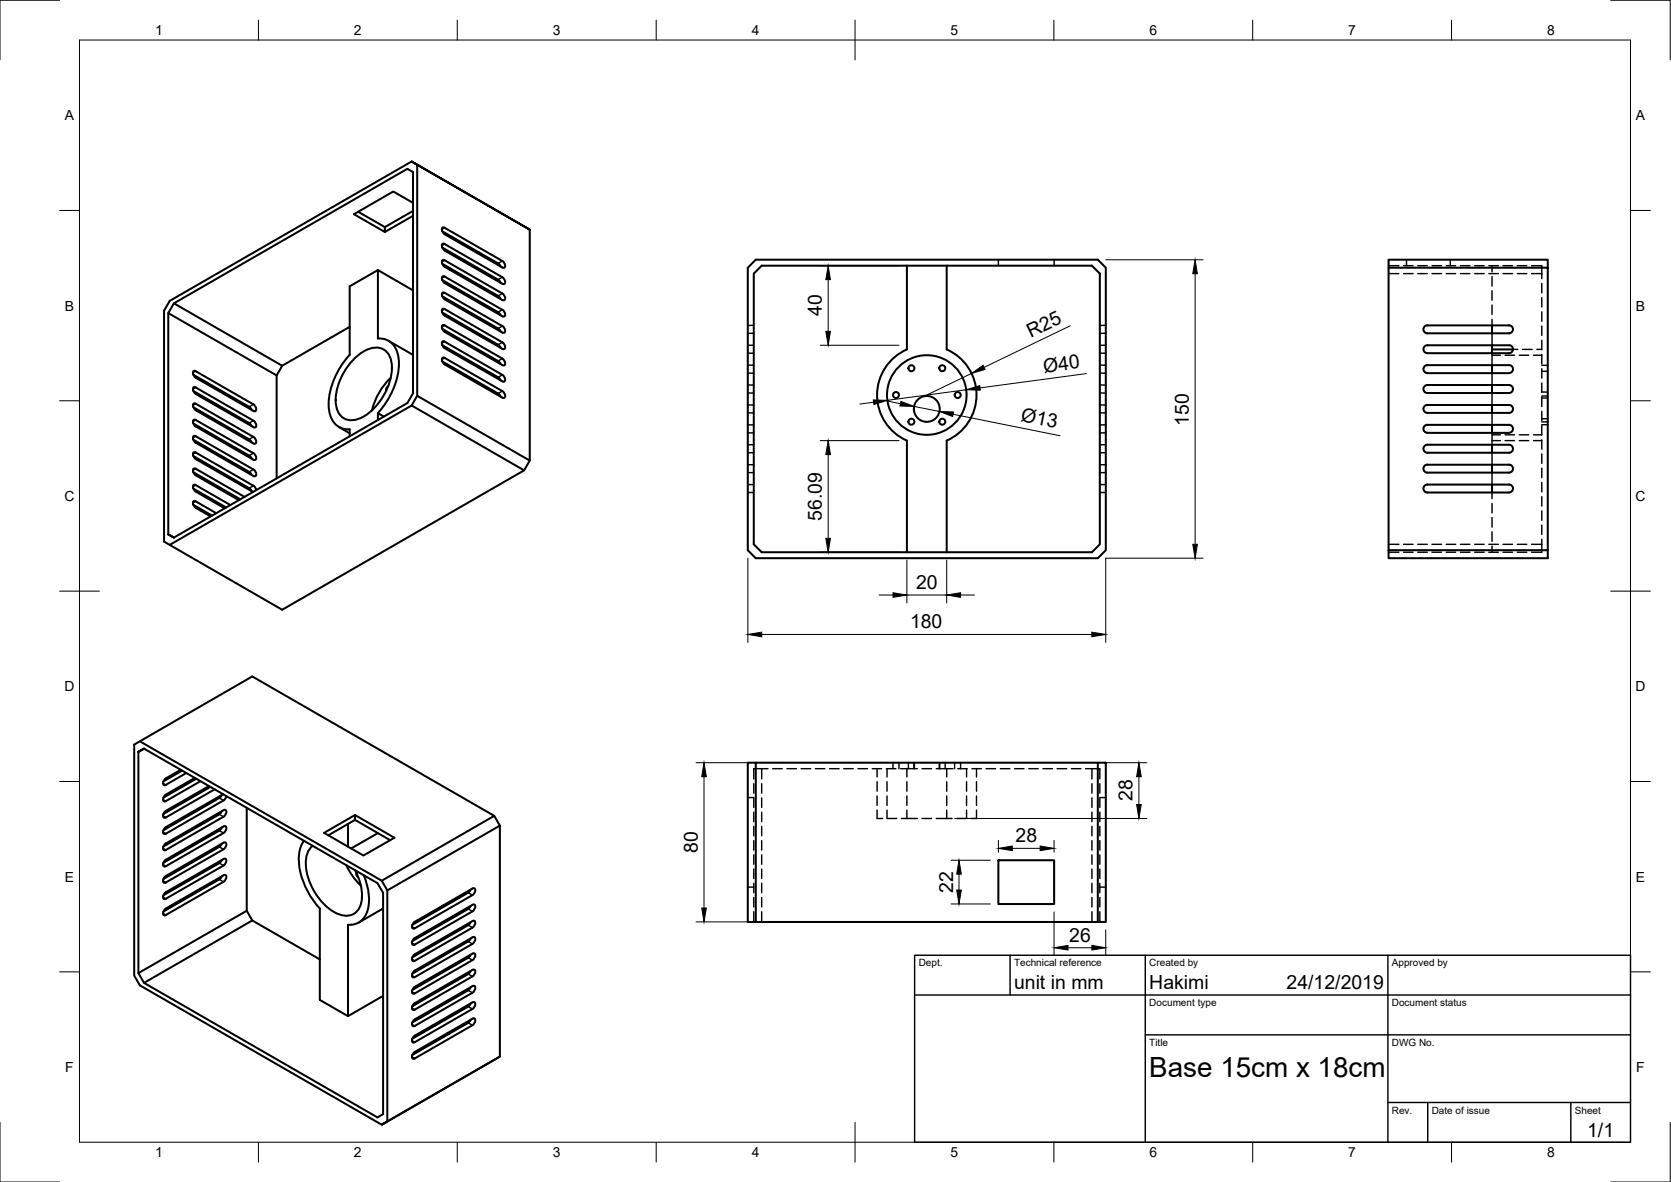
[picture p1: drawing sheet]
<svg xmlns="http://www.w3.org/2000/svg" width="420mm" height="297mm" viewBox="0 0 420 297" stroke-linecap="round" stroke-linejoin="round" font-family="sans-serif">
<!-- layer: Hidden -->
<g fill="none" stroke="#000" stroke-width=".36">
<path d="M251 65.3v1.5M265 65.3v1.5M349.1 66.8h2.6M349.1 68.8h2.6M352.9 66.8h2.4M352.9 68.8h2.4M353.7 65.3v1.5M356.5 66.8h2.4M356.5 68.8h2.4M360.1 66.8h2.4M360.1 68.8h2.4M363.6 66.8h2.4"/>
<path d="M363.6 68.8h2.4M364.7 65.3v1.5M367.2 66.8h2.4M367.2 68.8h2.4M370.8 66.8h2.4M370.8 68.8h2.4M374.4 66.8h2.3M374.4 68.8h2.3M375.2 66.8v1.5M375.2 69.5v2.4M375.2 73.1v2.4M375.2 76.7v2.3"/>
<path d="M377.9 66.8h2.4M377.9 68.8h2.4M381.5 66.8h2.4M381.5 68.8h2.4M385.1 66.8h2.6v3.2M385.1 68.8h2.6M387.7 71.2v2.4M387.7 74.8v2.4M387.7 78.4v2.3M188 91.8h1.5M188 93.8h1.5M188 96.8h1.5"/>
<path d="M188 98.8h1.5M188 86.8h1.5M188 88.8h1.5M188 81.8h1.5M188 83.8h1.5M276.5 91.8h1.5M276.5 93.8h1.5M276.5 96.8h1.5M276.5 98.8h1.5M276.5 86.8h1.5M276.5 88.8h1.5M276.5 81.8h1.5"/>
<path d="M276.5 83.8h1.5M375.2 98.8v3M375.2 93.8v3M375.2 88.8v3M375.2 80.2v1.6M375.2 83.8v3M375.2 89.3h2.1M378.4 89.3h2.4M380.4 87.8h1.3M382 89.3h2.4M382.8 87.8h2.4M385.6 89.3h2.1"/>
<path d="M386.4 87.8h1.3M387.7 91.8h1.5M387.7 81.9v2.4M387.7 85.5v2.4M387.7 89.1v2.4M387.7 92.7v2.3M387.7 96.2v2.4M387.7 99.8v2.4M387.7 98.5h1.5M387.7 93.3h1.5M387.7 99.5h1.5M188 111.8h1.5"/>
<path d="M188 113.8h1.5M188 116.8h1.5M188 118.8h1.5M188 106.8h1.5M188 108.8h1.5M188 103.8h1.5M188 101.8h1.5M276.5 111.8h1.5M276.5 113.8h1.5M276.5 116.8h1.5M276.5 118.8h1.5M276.5 106.8h1.5"/>
<path d="M276.5 108.8h1.5M276.5 103.8h1.5M276.5 101.8h1.5M375.2 108.8v1.9M375.2 103.8v3M375.2 110.7v1.1M375.2 113.8v3M375.2 118.8v3M375.2 110.7h2.1M375.2 109.3h2.1M378.4 110.7h2.4M378.4 109.3h2.4"/>
<path d="M382 110.7h2.4M382 109.3h2.4M385.6 110.7h2.1M385.6 109.3h2.1M387.7 103.4v2.4M387.7 106.9v2.4M387.7 110.5v2.4M387.7 114.1v2.4M387.7 117.7v2.3M387.7 100h1.5M387.7 106.7h1.5M387.7 105.2h1.5"/>
<path d="M387.7 106h1.5M188 121.8h1.5M188 123.8h1.5M276.5 121.8h1.5M276.5 123.8h1.5M349.1 138.8h2.6M349.1 136.8h2.6M352.9 138.8h2.4M352.9 136.8h2.4M356.5 138.8h2.4M356.5 136.8h2.4M360.1 138.8h2.4"/>
<path d="M360.1 136.8h2.4M363.6 138.8h2.4M363.6 136.8h2.4M367.2 138.8h2.4M367.2 136.8h2.4M370.8 138.8h2.4M370.8 136.8h2.4M374.4 138.8h2.3M374.4 136.8h2.3M375.2 123.8v1.5M375.2 126.5v2.4M375.2 130.1v2.4"/>
<path d="M375.2 133.7v2.3M375.2 137.2v1.6M377.9 138.8h2.4M377.9 136.8h2.4M381.5 138.8h2.4M381.5 136.8h2.4M385.1 136.8h2.6M387.7 121.2v2.4M387.7 124.8v2.4M387.7 128.4v2.4M387.7 131.9v2.4M387.7 135.5v3.3h-2.6"/>
<path d="M189.5 196.9v2.4M191.5 193.2v2.6M191.5 196.9v2.4M193.1 193.2h-3.6v2.6M194.3 193.2h2.4M197.9 193.2h2.4M201.4 193.2h2.4M205 193.2h2.4M208.6 193.2h2.4M212.2 193.2h2.3M215.7 193.2h2.4M219.3 193.2h2.4"/>
<path d="M220.5 193.2v2M220.5 196.5v2.3M222.9 193.2h2.4M223 193.2v2M223 196.5v2.3M224.5 191.7v1.5M226 191.7v1.5M226.5 193.2h1.5M228 193.2h2.7M228 193.2v2M228 196.5v2.3M228.4 191.7v1.5"/>
<path d="M229.8 191.7v1.5M229.9 191.7v1.5M231.8 193.2h2.4M235.4 193.2h2.6M236.2 191.7v1.5M236.3 191.7v1.5M237.7 191.7v1.5M238 193.2v2M238 196.5v2.3M238 193.2h1.6M240 191.7v1.5M240.8 193.2h2.4"/>
<path d="M241.5 191.7v1.5M243 193.2v2M243 196.5v2.3M244.4 193.2h2.4M245.5 193.2v2M245.5 196.5v2.3M247.9 193.2h2.4M251.5 193.2h2.4M255.1 193.2h2.4M258.7 193.2h2.3M262.2 193.2h2.4M265.8 193.2h2.4"/>
<path d="M269.4 193.2h2.4M273 193.2h3.5v2.6M274.6 193.2v2.6M274.6 196.9v2.4M276.5 196.9v2.4M188 200.4h1.5M189.5 200.5v2.4M189.5 204.1v2.4M189.5 207.7v2.3M189.5 211.3v2.3M189.5 214.8v2.4M189.5 218.4v2.4"/>
<path d="M191.5 200.5v2.4M191.5 204.1v2.4M191.5 207.7v2.3M191.5 211.3v2.3M191.5 214.8v2.4M191.5 218.4v2.4M220.5 203.6v2.1h1.4M220.5 200v2.4M223 200v2.4M223 203.6v2.1M223.1 205.7h2.4M226.7 205.7h1.3"/>
<path d="M228 200v2.4M228 203.6v2.1M228 205.7h2.7M231.8 205.7h2.4M235.4 205.7h2.6M238 205.7h1.4M238 200v2.4M238 203.6v2.1M240.6 205.7h2.4M243 200v2.4M243 203.6v2.1M245.5 203.6v2.1h-1.3"/>
<path d="M245.5 200v2.4M274.6 200.5v2.4M274.6 204.1v2.4M274.6 207.7v2.3M274.6 211.3v2.3M274.6 214.8v2.4M274.6 218.4v2.4M276.5 200.5v2.4M276.5 204.1v2.4M276.5 207.7v2.3M276.5 211.3v2.3M276.5 214.8v2.4"/>
<path d="M276.5 218.4v2.4M276.5 200.4h1.5M188 222.9h1.5M189.5 222v2.4M189.5 225.5v2.4M189.5 229.1v2.6M191.5 222v2.4M191.5 225.5v2.4M191.5 229.1v2.6M274.6 222v2.4M274.6 225.5v2.4M274.6 229.1v2.6"/>
<path d="M276.5 222v2.4M276.5 225.5v2.4M276.5 229.1v2.6M276.5 222.9h1.5"/>
</g>
<!-- layer: Visible -->
<g fill="none" stroke="#000" stroke-width=".51">
<path d="M90.1 53.2l6.7 3.9M103.5 40.6l-60.8 35-1.4 2.5v58l29.7 17.1 60.8-35 1.4-2.5v-58l-29.7-17.1 29.7 17.1M103.8 51l-4.9-2.9-9.9 5.7 7.8 4.5v-1.2l7-4.1M103.8 54.2l-7 4.1M104.9 41.4v58.1l28.3 16.2M111.2 58.1l14 8.1M111.8 57.2l14.5 8.4 .5 .5a.73 .73 0 0 1-.2 1.2l-14.8-8.4M111.8 57.2h-.5a1.2 1.2 0 0 0 .5 1.7M42.3 78.7v55.6M43.7 76.2l-1.4 2.5 27.3 15.6M95 67.9l-7.1 4.1v17.2a19 19 0 0 0-5.2 13.5 5 5 0 0 0 5.2 5.2v1.8M103.8 73l-8.8-5.1v17.2"/>
<path d="M111.2 74.5l14 8.1M111.2 78.5l14 8.1M111.2 62.2l14 8.1M111.2 70.4l14 8.1M111.2 66.3l14 8.1M111.8 65.4l14.5 8.3 .5 .6a.73 .73 0 0 1-.2 1.2l-.3-.1M111.8 61.3l14.5 8.4 .5 .5a.73 .73 0 0 1-.2 1.2l-.3-.1M111.8 69.5l14.5 8.4M111.8 63l14.5 8.3M111.8 77.7l14.5 8.3M111.8 73.6l14.5 8.3M111.8 65.4h-.5a1.2 1.2 0 0 0 .5 1.6l14.5 8.4"/>
<path d="M111.8 69.5l-.5-.1a1.2 1.2 0 0 0 .5 1.7l14.5 8.4M111.8 61.3l-.5-.1a1.2 1.2 0 0 0 .5 1.7M111.8 77.7l-.5-.1a1.2 1.2 0 0 0 .5 1.7l14.5 8.4M111.8 73.6l-.5-.1a1.2 1.2 0 0 0 .5 1.7l14.5 8.4M113.3 67.5l-.3 .2M116.9 65.5l-.4 .2M120.4 63.4l-.3 .2M125.3 66.2l.6 .8M125.3 70.3l.6 .7M125.3 78.4l.6 .8M125.3 74.4l.6 .7M126.3 77.8l.5 .6a.73 .73 0 0 1-.2 1.2l-.3-.1"/>
<path d="M188 67.3l2-2h86l2 2v71l-2 2h-86l-2-2zM189.5 68.8l2-2h83.1l1.9 2v68l-1.9 2h-83.1l-2-2zM228 66.8v21a12.5 12.5 0 0 0-7.5 11.5 12.5 12.5 0 0 0 7.5 11.4M238 66.8v21a12.5 12.5 0 0 1 7.5 11.5 12.5 12.5 0 0 1-7.5 11.4M349.1 67.3v71h40.1M389.2 67.3h-40.1v-2h40.1v75h-40.1v-2M48.6 98.2l14.1 8.1 .6 .8M48.6 94.2l14.1 8 .6 .8M48.7 93.2l.5 .1 14.5 8.3 .5 .6a.73 .73 0 0 1-.2 1.2l-14.8-8.5-.5-.5a.89 .89 0 0 1 0-1.2zM48.7 97.3h.5l14.5 8.4 .5 .5a.73 .73 0 0 1-.2 1.2l-14.8-8.4-.5-.5a.89 .89 0 0 1 0-1.2zM71 91.9l-1.4 2.4v25.9M87.9 82.1l-16.9 9.8-27.3-15.7 58.7-33.8 1.4 .9v55.6l-1.4 2.4-58.7 33.8"/>
<path d="M88.7 90.5a8.4 8.4 0 0 1 6.6-3.1 4 4 0 0 1 3.2 3.8 15 15 0 0 1-8.1 14 4 4 0 0 1-5.9-3.5 15 15 0 0 1 4.2-11.2zM95 85.1a4.7 4.7 0 0 1 5.1 4 17.5 17.5 0 0 1-4.3 13.8l-.8 .9M97.6 97l-.5 .6v.6M97.7 85.6l6.1 3.6M98.2 94.9a16.6 16.6 0 0 0-4.7 8.2M104.9 99.5l-1.4 2.4 28.3 16.3M111.2 90.8l14 8.1M111.2 86.7l14 8.1M111.2 82.6l14 8.1M111.8 81.8l14.5 8.3M111.8 85.9l14.5 8.3M111.8 81.7h-.5a1.2 1.2 0 0 0 .5 1.7l14.5 8.3"/>
<path d="M111.8 85.8h-.5a1.2 1.2 0 0 0 .5 1.7l14.5 8.3M125.3 82.5l.6 .8M125.3 98.9l.6 .8M125.3 86.6l.6 .8M125.3 94.8l.6 .8M125.3 90.7l.6 .8M126.3 90.1l.5 .5a.73 .73 0 0 1-.2 1.2h-.3M126.3 94.2l.5 .5a.73 .73 0 0 1-.2 1.2l-.3-.1M126.3 86l.5 .6a.73 .73 0 0 1-.2 1.2l-.3-.1M126.3 98.3l.5 .5a.73 .73 0 0 1-.2 1.2l-14.8-8.4-.5-.5a.73 .73 0 0 1 .2-1.3l14.8 8.5M126.3 81.9l.5 .5a.73 .73 0 0 1-.2 1.3l-.3-.1M358.2 97.1l.7-.3h20.5a1.01 1.01 0 0 1 1 1 1.01 1.01 0 0 1-1 1h-20.5a1.01 1.01 0 0 1-.9-.6 1.01 1.01 0 0 1 .2-1.1z"/>
<path d="M358.2 87l.7-.3h20.5a1.01 1.01 0 0 1 1 1.1 1.01 1.01 0 0 1-1 1h-20.5a1.01 1.01 0 0 1-.9-.7 1.01 1.01 0 0 1 .2-1.1zM358.2 82l.7-.2h20.5a1.01 1.01 0 0 1 1 1 1.01 1.01 0 0 1-1 1h-20.5a1.01 1.01 0 0 1-.9-.7 1.01 1.01 0 0 1 .2-1.1zM358.9 93.8h20.5M358.9 91.8h20.5M358.9 91.7a1.01 1.01 0 0 0-1 1 1.01 1.01 0 0 0 1 1.1M375.2 96.8v2M375.2 91.8v2M375.2 87.8v1M375.2 81.8v2M375.2 86.8v1M375.2 87.8h5.2M379.4 91.7a1.01 1.01 0 0 1 1 1 1.01 1.01 0 0 1-1 1.1"/>
<path d="M48.6 102.3l14.1 8.1 .6 .8M48.6 106.4l14.1 8.1 .6 .8M48.6 110.5l14.1 8.1 .6 .7M48.6 118.7l11.8 6.8M48.6 114.6l14.1 8.1M48.7 109.6h.5l14.5 8.4 .5 .5a.73 .73 0 0 1-.2 1.2l-14.8-8.4-.5-.6a.89 .89 0 0 1 0-1.1zM48.7 105.5h.5l14.5 8.4 .5 .5a.73 .73 0 0 1-.2 1.2l-14.8-8.4-.5-.5a.89 .89 0 0 1 0-1.2zM48.7 101.4h.5l14.5 8.4 .5 .5a.73 .73 0 0 1-.2 1.2l-14.8-8.4-.5-.6a.89 .89 0 0 1 0-1.1zM85.2 107.3l2.7 1.6M96.5 104.7l-1.5-.9v1.8M103.5 101.9l-60.8 35M228 110.7v28.1"/>
<path d="M238 110.7v28.1M358.2 112.1l.7-.3h20.5a1.01 1.01 0 0 1 1 1 1.01 1.01 0 0 1-1 1h-20.5a1.01 1.01 0 0 1-.9-.6 1.01 1.01 0 0 1 .2-1.1zM358.2 102l.7-.2h20.5a1.01 1.01 0 0 1 1 1 1.01 1.01 0 0 1-1 1h-20.5a1.01 1.01 0 0 1-.9-.7 1.01 1.01 0 0 1 .2-1.1zM358.9 116.8h20.5M358.9 108.8h20.5M358.9 106.8h20.5M358.9 116.8a1.01 1.01 0 0 0-1 1 1.01 1.01 0 0 0 1 1h20.5a1.01 1.01 0 0 0 1-1 1.01 1.01 0 0 0-1-1M358.9 106.8a1.01 1.01 0 0 0-1 1 1.01 1.01 0 0 0 1 1M375.2 106.8v2M375.2 101.8v2M375.2 111.8v2M375.2 116.8v2"/>
<path d="M379.4 106.8a1.01 1.01 0 0 1 1 1 1.01 1.01 0 0 1-1 1M43.7 135.1l-1.4-.8 1.4 .8M48.6 122.8l8.3 4.7M48.6 126.9l4.7 2.7M54.4 129l-5.2-3-.5-.1a1.2 1.2 0 0 0 .5 1.7l3.8 2.2M57.9 126.9l-8.7-5-.5-.1a1.2 1.2 0 0 0 .5 1.7l7.3 4.2M61.5 124.9l-12.3-7.1-.5-.1a1.2 1.2 0 0 0 .5 1.7l10.9 6.3M62.7 122.7l.6 .7M64.4 123.2l-.2-.7-.5-.4-14.5-8.4h-.5a1.2 1.2 0 0 0 .5 1.7l14.4 8.2M358.2 122.1l.7-.3h20.5a1.01 1.01 0 0 1 1 1 1.01 1.01 0 0 1-1 1h-20.5a1.01 1.01 0 0 1-.9-.7 1.01 1.01 0 0 1 .2-1zM375.2 121.8v2M34.8 188.9v55.6"/>
<path d="M35.2 186.3l60.8 35M36.2 188.1l58.7 33.8 1.4 2.5v55.6l-1.4 .8-58.7-33.8 27.2-15.7 17 9.8M36.2 188.1l-1.4 .8 1.4-.8M41.7 195.6l-.5 .5a.73 .73 0 0 0 .2 1.2l.3-.1M41.7 199.7l-.5 .5a.73 .73 0 0 0 .2 1.2l.3-.1M45.4 193.4l-3.7 2.2M45.8 193.7l-4.7 2.7M46.9 194.3l-5.2 2.9M49 195.5l-7.3 4.2M49.4 195.7l-8.3 4.8M50.4 196.3l-8.7 5M52.6 197.5l-10.9 6.3"/>
<path d="M52.9 197.7l-11.8 6.9M54 198.4l-12.3 7M55.8 199.8l-.6 .7-14.1 8.1M56.1 199.6l-14.4 8.3M190 191.7v40h-2v-40h88M276 191.7h2v40h-2zM41.7 212l14.5-8.4h.5a1.2 1.2 0 0 1-.5 1.6l-14.5 8.4M41.7 216.1l14.5-8.4 .5-.1a1.2 1.2 0 0 1-.5 1.7l-14.5 8.4M41.7 211.9l-.5 .6a.73 .73 0 0 0 .2 1.2l.3-.1M41.7 216l-.5 .6a.73 .73 0 0 0 .2 1.2l.3-.1M41.7 207.9l-.5 .5a.73 .73 0 0 0 .2 1.2l.3-.1M41.7 203.8l-.5 .5a.73 .73 0 0 0 .2 1.2l.3-.1"/>
<path d="M55.1 212.8l-14 8.1M55.1 216.9l-14 8.1M55.1 208.7l-14 8.1M55.1 204.6l-14 8.1M55.8 212l-.6 .8M55.8 216.1l-.6 .8M55.8 207.9l-.6 .8M55.8 203.9l-.6 .7M56.9 200l-.2 .7-.5 .5-14.5 8.3M62 203v25.9l1.4 2.4M76.5 211.3a10.2 10.2 0 0 0-.7 8.9 21.1 21.1 0 0 0 4.6 8.1M78.6 212.5a6.7 6.7 0 0 0-1.4 7 15 15 0 0 0 8.2 10.3 4 4 0 0 0 5.6-3.9 13.3 13.3 0 0 0-1.7-7.2"/>
<path d="M87.1 217.4a16.5 16.5 0 0 0 3.6 5.1M87.5 207.1v5.7M89.3 204.8l-7.8 4.5 9.9 5.7 7.8-4.5-9.9-5.7v1.2l-6.8 3.9M89.3 206l8.8 5.1M89.6 219.3v.6l.5 .6M91.5 219.9a13 13 0 0 1 .6 9.8 4.5 4.5 0 0 1-4.6 2.7v23l8.8-5.1M95 209.4l-6.7 3.8M124.3 205l-60.9-35-29.7 17.1v58.1l1.5 2.4 60.8 35M125.7 207.5l-28.3 16.3-1.4-2.5 28.3-16.3 1.4 2.5v58l-29.7 17.1 1.4-.8M251 216.2h14v11h-14zM41.7 228.3l14.5-8.4h.5a1.2 1.2 0 0 1-.5 1.7l-14.5 8.3M41.7 224.2l14.5-8.3 .5-.1a1.2 1.2 0 0 1-.5 1.7l-14.5 8.4"/>
<path d="M41.7 220.1l14.5-8.3 .5-.1a1.2 1.2 0 0 1-.5 1.7l-14.5 8.4M41.7 228.3l-.5 .5a.73 .73 0 0 0 .2 1.2l.3-.1M41.7 224.2l-.5 .5a.73 .73 0 0 0 .2 1.3l.3-.1M41.7 220.1l-.5 .6a.73 .73 0 0 0 .2 1.2l.3-.1M55.8 220.2l-.6 .8-14.1 8.1M62 228.9l-27.2 15.6 1.4 2.5M80.4 228.4v22.9l7.1 4.1M96.3 228.3l-6.1 3.5M97.4 223.8v58l28.3-16.3M104 231.9l14.8-8.6 .5-.1a1.21 1.21 0 0 1-.5 1.7l-14.5 8.4h-.5a1.01 1.01 0 0 1 .2-1.4zM117.7 228.4l-14 8.1M117.7 232.5l-14 8.1"/>
<path d="M118.4 223.5l-.7 .8-14 8.1M118.4 239.9l-.7 .8-14 8.1M118.4 227.6l-.7 .8M118.4 235.8l-.7 .8-14 8.1M118.4 231.7l-.7 .8M118.8 239.7l-14.5 8.3-.5 .5a.73 .73 0 0 0 .2 1.2l14.8-8.4M118.8 231.5l.5-.1a1.21 1.21 0 0 1-.5 1.7l-14.5 8.4h-.5a1.2 1.2 0 0 1 .5-1.7l14.5-8.3M118.8 235.5h.5a1.21 1.21 0 0 1-.5 1.7l-14.5 8.3-.5 .1a1.2 1.2 0 0 1 .5-1.7l14.5-8.3M118.8 227.4l.5-.1a1.21 1.21 0 0 1-.5 1.7l-14.5 8.4h-.5a1.2 1.2 0 0 1 .5-1.7l14.5-8.3M118.8 239.6h.5a1.2 1.2 0 0 1-.5 1.7M190 231.7h86M104.3 256.2l-.5 .5a.73 .73 0 0 0 .2 1.2l14.8-8.4 .5-.6a.73 .73 0 0 0-.2-1.2l-14.8 8.5"/>
<path d="M105.5 255.5l.3 .2M109 257.6l.4 .2M112.6 259.6l.3 .2M118.4 256.2l-.7 .8-14 8.1M118.4 244l-.7 .8-14 8.1M118.4 252.2l-.7 .7-14 8.1M118.4 248.1l-.7 .7-14 8.1M118.8 245.4l-14.5 8.3-.5 .1a1.2 1.2 0 0 1 .5-1.7M118.8 256l-14.5 8.4-.5 .5a.73 .73 0 0 0 .2 1.2l.3-.1M118.8 243.7l-14.5 8.4M118.8 243.7h.5a1.2 1.2 0 0 1-.5 1.7M118.8 256l.5-.1a1.2 1.2 0 0 1-.5 1.7l-14.5 8.4"/>
<path d="M104.3 261.9l14.5-8.4 .5-.5a.73 .73 0 0 0-.2-1.2l-14.8 8.5-.5 .5a.73 .73 0 0 0 .2 1.2l.3-.1"/>
<circle cx="225.3" cy="99.3" r=".75"/>
<circle cx="229.2" cy="92.5" r=".75"/>
<circle cx="233" cy="99.3" r="10"/>
<circle cx="236.9" cy="92.5" r=".75"/>
<circle cx="240.8" cy="99.3" r=".75"/>
<circle cx="229.2" cy="106" r=".75"/>
<circle cx="233" cy="102.8" r="3.2"/>
<circle cx="236.9" cy="106" r=".75"/>
</g>
<!-- layer: Visible Narrow -->
<g fill="none" stroke="#000" stroke-width=".36">
<path d="M111.8 57.2l-.7 .4M111.8 65.4l-.7 .4M111.8 69.5l-.7 .4M111.8 61.3l-.7 .4M111.8 77.7l-.7 .4M111.8 73.6l-.7 .4M126.3 73.8l-1.1 .6M126.3 77.9l-1.1 .6M126.3 69.7l-1.1 .6M126.3 65.6l-1.1 .6M49.2 97.4l-.7 .4M49.2 93.3l-.7 .4"/>
<path d="M111.8 81.8l-.7 .4M111.8 85.9l-.7 .4M111.8 89.9l-.7 .4M126.3 90.1l-1.1 .6M126.3 94.2l-1.1 .6M126.3 86l-1.1 .6M126.3 98.3l-1.1 .6M126.3 81.9l-1.1 .7M49.2 101.5l-.7 .4M49.2 117.8l-.7 .4M49.2 105.5l-.7 .4M49.2 113.7l-.7 .4"/>
<path d="M49.2 109.6l-.7 .4M63.7 109.8l-1 .6M63.7 113.9l-1 .6M63.7 105.7l-1 .6M63.7 118l-1 .6M63.7 101.6l-1 .6M49.2 121.9l-.7 .4M49.2 126l-.7 .4M63.7 122.1l-1 .6M41 196.8l.7 .4M41 205l.7 .4M41 209.1l.7 .4"/>
<path d="M41 200.9l.7 .4M41 217.3l.7 .4M41 213.2l.7 .4M55.1 212.8l1.1 .6M55.1 216.9l1.1 .6M55.1 200.5l1.1 .7M55.1 208.7l1.1 .6M55.1 204.6l1.1 .6M41 221.4l.7 .4M41 225.5l.7 .4M41 229.5l.7 .4M55.1 221l1.1 .6"/>
<path d="M103.6 237l.7 .4M103.6 232.9l.7 .4M117.7 232.5l1.1 .6M117.7 236.6l1.1 .6M117.7 228.4l1.1 .6M117.7 224.3l1.1 .6M103.6 241.1l.7 .4M103.6 257.4l.7 .4M103.6 245.1l.7 .5M103.6 253.3l.7 .4M103.6 249.2l.7 .4M117.7 248.9l1.1 .6"/>
<path d="M117.7 252.9l1.1 .7M117.7 244.8l1.1 .6M117.7 257l1.1 .6M117.7 240.7l1.1 .6M103.6 261.5l.7 .4M103.6 265.6l.7 .4"/>
</g>
<!-- layer: Border -->
<g fill="none" stroke="#000" stroke-width=".25">
<path d="M15 .1h-15v15M20 10.1h390v276.9h-390zM65 5.1v5M115 5.1v5M165 5.1v5M215 5.1v10M265 5.1v5M315 5.1v5M365 5.1v5M405 .1h15v15M15 52.9h5M410 52.9h5"/>
<path d="M15 100.7h5M410 100.7h5M15 148.6h10M405 148.6h10M15 196.4h5M410 196.4h5M15 244.2h5M410 244.2h5M0 282.1v14.9h15M65 287v5M115 287v5M165 287v5"/>
<path d="M215 282.1v9.9M265 287v5M315 287v5M365 287v5M420 282.1v14.9h-15"/>
</g>
<!-- layer: TitleBlock -->
<path d="M230 240.1h180v46.9h-180zM230 250h180M254 240.1v9.9M288 240.1v46.9M349 240.1v46.9M288 260.1h122M349 277.1h61M359 277.1v9.9M395 277.1v9.9" fill="none" stroke="#000" stroke-width=".36"/>
<!-- layer: Dimensions -->
<g fill="none" stroke="#000" stroke-width=".25">
<path d="M206.2 66.8h19.8M208.2 70.3v13M278 65.3h24.5M300.5 68.8v68M206.2 86.8h19.8M243 97.9l-19.9 2.7M244.3 93.8l-11.3 5.5M269.1 81.9l-21.7 10.4M273.2 93.9l-26.8 3.6M206.2 110.7h19.8M208.2 114.2v21.1M219.6 101.1l-3.4 .4"/>
<path d="M223 100.8l3.4 .7M229.8 102.1l6.4 1.3M239.6 104.1l26.9 5.4M206.2 138.8h19.8M188 140.3v21.1M191.5 159.4h83M221 149.5h3.5M228 140.8v10.7M228 149.5h10M238 140.8v10.7M241.5 149.5h3.5M302.5 140.3h-24.5v21.1"/>
<path d="M175 191.7h13M177 195.2v33M278 191.7h10.4M286.4 195.2v7M239.1 216.2h9.9M240 205.7h48.4M241.1 219.7v4M251 211.2v3M254.5 213.2h7M265 211.2v3M175 231.7h13M239.1 227.2h9.9"/>
<path d="M265 229.2v11M268.5 238.2h6M278 233.7v6.5"/>
</g>
<g fill="#000" stroke="#000" stroke-width=".25">
<path d="M208.2 66.8l.6 3.5h-1.2zM300.5 65.3l.6 3.5h-1.2zM207.6 83.3h1.2l-.6 3.5zM243 97.9l3.3-1 .2 1.2zM244.3 93.8l2.9-2 .5 1zM208.2 110.7l.6 3.5h-1.2zM219.6 100.5l3.5 .1-3.4 1zM226.5 100.9l3.3 1.2-3.5-.1zM236.2 103.4l3.6 .1-.3 1.2zM207.6 135.3h1.2l-.6 3.5zM299.9 136.8h1.2l-.6 3.5zM188 159.4l3.5-.5v1.1z"/>
<path d="M224.5 149l3.5 .5-3.5 .6zM238 149.5l3.5-.5v1.1zM274.5 158.9l3.5 .5-3.5 .6zM177 191.7l.6 3.5h-1.2zM286.4 191.7l.6 3.5h-1.2zM241.1 216.2l.6 3.5h-1.1zM251 213.2l3.5-.6v1.2zM261.5 212.6l3.5 .6-3.5 .6zM285.8 202.2h1.2l-.6 3.5zM176.4 228.2h1.2l-.6 3.5zM240.6 223.7h1.1l-.6 3.5zM265 238.2l3.5-.6v1.1z"/>
<path d="M274.5 237.6l3.5 .6-3.5 .5z"/>
</g>
<text font-size="7" x="289" y="270.6">Base 15cm x 18cm</text>
<g font-size="4.9">
<text x="206.7" y="79.4" transform="rotate(-90 206.7 79.4)">40</text>
<text x="259.2" y="84.9" transform="rotate(-26 259.2 84.9)">R25</text>
<text x="262.6" y="93.6" transform="rotate(-8 262.6 93.6)">Ø40</text>
<text x="256.5" y="105.8" transform="rotate(11 256.5 105.8)">Ø13</text>
<text x="298.9" y="107" transform="rotate(-90 298.9 107)">150</text>
<text x="206.7" y="130.9" transform="rotate(-90 206.7 130.9)">56.09</text>
<text x="230.4" y="148">20</text>
<text x="228.8" y="157.9">180</text>
<text x="284.8" y="201.4" transform="rotate(-90 284.8 201.4)">28</text>
<text x="175.5" y="214.4" transform="rotate(-90 175.5 214.4)">80</text>
<text x="255.4" y="211.6">28</text>
<text x="239.6" y="224.3" transform="rotate(-90 239.6 224.3)">22</text>
<text x="268.9" y="236.6">26</text>
<text x="255" y="248.5">unit in mm</text>
<text x="289" y="248.5">Hakimi</text>
<text x="323.5" y="248.5">24/12/2019</text>
<text x="399.1" y="285.7">1/1</text>
</g>
<g font-size="3.5">
<text x="39" y="8.8">1</text>
<text x="89" y="8.8">2</text>
<text x="139" y="8.8">3</text>
<text x="189" y="8.8">4</text>
<text x="239" y="8.8">5</text>
<text x="289" y="8.8">6</text>
<text x="339" y="8.8">7</text>
<text x="389" y="8.8">8</text>
<text x="16.3" y="30.2">A</text>
<text x="411.3" y="30.2">A</text>
<text x="16.3" y="78">B</text>
<text x="411.3" y="78">B</text>
<text x="16.2" y="125.9">C</text>
<text x="411.2" y="125.9">C</text>
<text x="16.2" y="173.7">D</text>
<text x="411.2" y="173.7">D</text>
<text x="16.3" y="221.6">E</text>
<text x="411.3" y="221.6">E</text>
<text x="16.4" y="269.4">F</text>
<text x="411.4" y="269.4">F</text>
<text x="39" y="290.8">1</text>
<text x="89" y="290.8">2</text>
<text x="139" y="290.8">3</text>
<text x="189" y="290.8">4</text>
<text x="239" y="290.8">5</text>
<text x="289" y="290.8">6</text>
<text x="339" y="290.8">7</text>
<text x="389" y="290.8">8</text>
</g>
<g font-size="2.5">
<text x="231" y="242.9">Dept.</text>
<text x="255" y="242.9">Technical reference</text>
<text x="289" y="242.9">Created by</text>
<text x="350" y="242.9">Approved by</text>
<text x="289" y="252.8">Document type</text>
<text x="350" y="252.8">Document status</text>
<text x="289" y="262.9">Title</text>
<text x="350" y="262.9">DWG No.</text>
<text x="350" y="279.9">Rev.</text>
<text x="360" y="279.9">Date of issue</text>
<text x="396" y="279.9">Sheet</text>
</g>
</svg>
